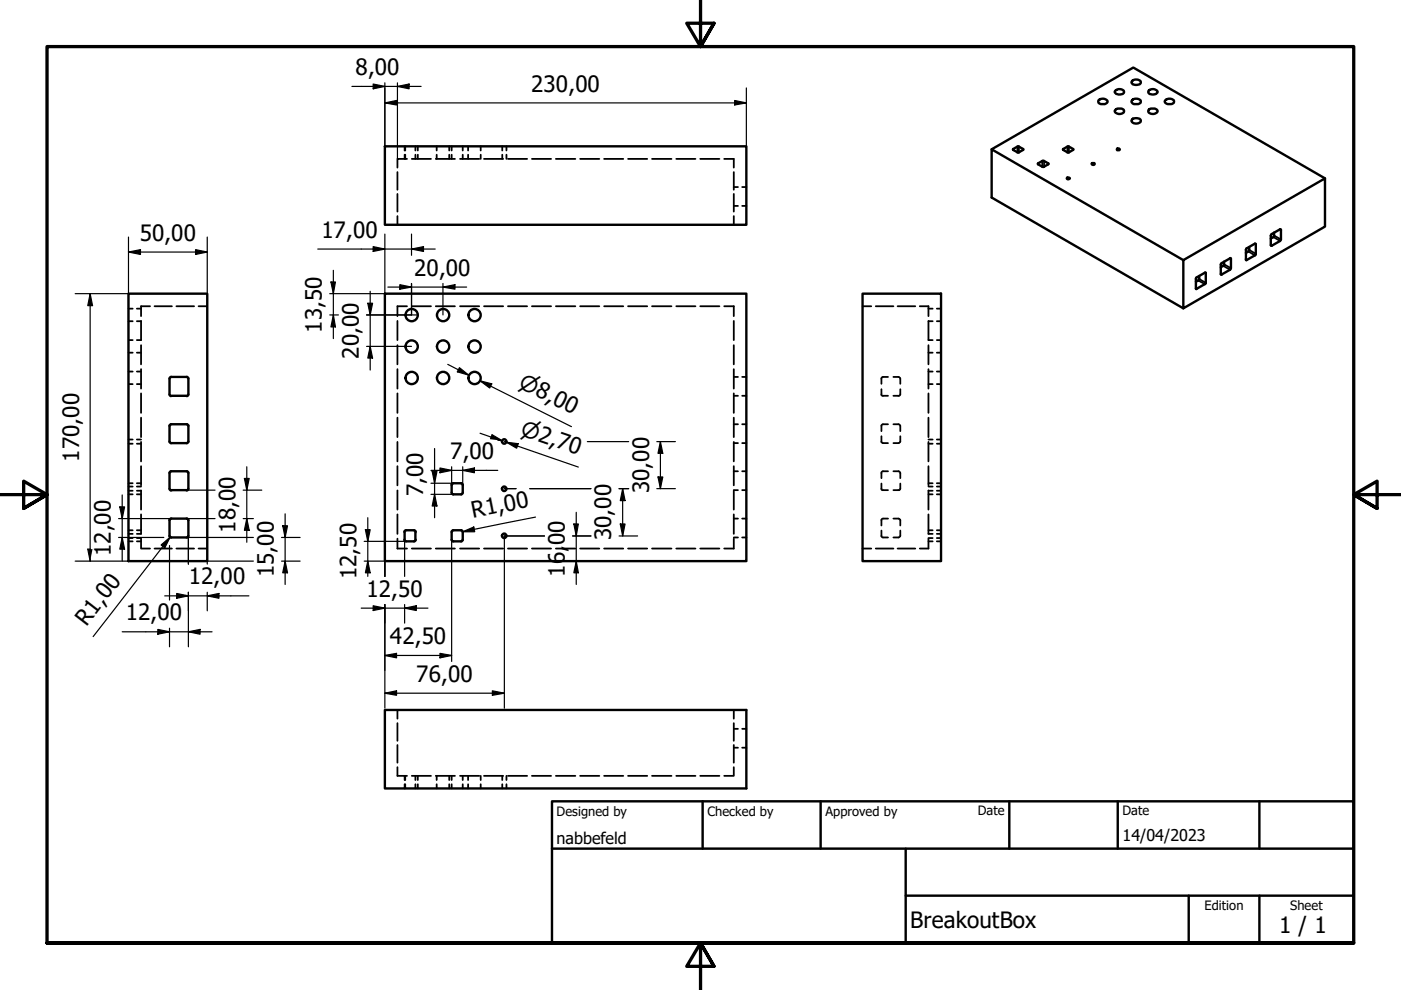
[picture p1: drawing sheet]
<svg xmlns="http://www.w3.org/2000/svg" width="297mm" height="210mm" viewBox="0 0 297 210" stroke-linecap="round" stroke-linejoin="round" font-family="sans-serif">
<!-- layer: Hidden (ISO) -->
<g fill="none" stroke="#000" stroke-width=".38">
<path d="M84.3 36.5v3.7M85.8 31v.9M85.8 32.8v.9M85.9 31v.9M85.9 32.8v.9M86.3 33.7h-2v1.8M87.3 33.7h4.1M88.1 31v.9M88.1 32.8v.9M88.6 31v.9M88.6 32.8v.9M92.4 33.7h4.1"/>
<path d="M92.6 31v.9M92.6 32.8v.9M95.2 31v.9M95.2 32.8v.9M95.8 31v.9M95.8 32.8v.9M97.5 33.7h4.1M98.1 31v.9M98.1 32.8v.9M99.3 31v.9M99.3 32.8v.9M101.9 31v.9"/>
<path d="M101.9 32.8v.9M102.6 33.7h4.1M106.5 31v.9M106.5 32.8v.9M107.4 31v.9M107.4 32.8v.9M107.7 33.7h4.1M112.8 33.7h4M117.9 33.7h4.1M123 33.7h4.1M128.1 33.7h4M133.2 33.7h4"/>
<path d="M138.2 33.7h4.2M143.4 33.7h4M148.5 33.7h4M153.5 33.7h2.1v1.8M155.6 36.5v3.7M155.6 39.7h.9M157.4 39.7h.8M84.3 41.1v3.8M84.3 45.8v1.9M155.6 41.1v3.8M155.6 45.8v1.9M155.6 43.7h.9"/>
<path d="M157.4 43.7h.8M27.2 78.8h.9M27.2 65.4h.9M27.2 68.1h.9M27.2 72.1h.9M27.2 74.8h.9M29 78.8h.9M29 65.4h.9M29 68.1h.9M29 74.8h.9M29.9 68v4.1h-.9M29.9 73.2v4.1"/>
<path d="M29.9 78.3v4.1M31.8 64.9h-1.9v2.1M32.8 64.9h3.6M37.4 64.9h3.7M42.1 64.9h1.8M84.3 68v4.1M84.3 73.2v4.1M84.3 78.3v4.1M86.3 64.9h-2v2.1M87.3 64.9h4.1M92.4 64.9h4.1M97.5 64.9h4.1"/>
<path d="M102.6 64.9h4.1M107.7 64.9h4.1M112.8 64.9h4M117.9 64.9h4.1M123 64.9h4.1M128.1 64.9h4M133.2 64.9h4M138.2 64.9h4.2M143.4 64.9h4M148.5 64.9h4M153.5 64.9h2.1v2.1M155.6 68v4.1"/>
<path d="M155.6 73.2v4.1M155.6 78.3v4.1M155.6 79.9h.9M157.4 79.9h.8M182.9 64.9h1.8M185.7 64.9h3.7M188.3 79.9l-1.3 .1M189.4 79.9l1.3 .1M190.3 64.9h3.8M195 64.9h1.8v2.1M196.8 78.8h.9M196.8 65.4h.9"/>
<path d="M196.8 68.1h.9M196.8 68v4.1h.9M196.8 74.8h.9M196.8 73.2v4.1M196.8 78.3v4.1M198.6 78.8h.9M198.6 65.4h.9M198.6 68.1h.9M198.6 72.1h.9M198.6 74.8h.9M27.2 81.4h.9M27.2 93.2h.9"/>
<path d="M27.2 94.1h.9M29 81.4h.9M29 93.2h.9M29 94.1h.9M29.9 83.4v4.1M29.9 88.6v4.1M29.9 93.7v4.1M29.9 98.8v4.1M84.3 83.4v4.1M84.3 88.6v4.1M84.3 93.7v4.1M84.3 98.8v4.1"/>
<path d="M155.6 83.4v4.1M155.6 88.6v4.1M155.6 93.7v4.1M155.6 98.8v4.1M155.6 83.9h.9M155.6 94h.9M155.6 90h.9M155.6 99.9h.9M157.4 83.9h.8M157.4 94h.8M157.4 90h.8M157.4 99.9h.8"/>
<path d="M186.9 92.5v1.3M186.9 80.1v1.3M186.9 82.5v1.3M186.9 90.1v1.3M187 83.9h1.3M187 93.9l1.3 .1M188.3 90h-1.3M188.3 99.9l-1.3 .1M189.4 83.9h1.3M189.4 90h1.3M189.4 99.9l1.3 .1M190.7 93.9l-1.3 .1"/>
<path d="M190.8 80.1l.1 1.3M190.8 90.1l.1 1.3M190.9 82.5l-.1 1.3M190.9 92.5l-.1 1.3M196.8 81.4h.9M196.8 93.2h.9M196.8 94.1h.9M196.8 83.4v4.1M196.8 88.6v4.1M196.8 93.7v4.1M196.8 98.8v4.1M198.6 81.4h.9"/>
<path d="M198.6 93.2h.9M198.6 94.1h.9M27.2 102.5h.9M27.2 104.8h.9M27.2 114.8h.9M27.2 112.4h.9M27.2 113.2h.9M27.2 114.1h.9M27.2 103.2h.9M27.2 104h.9M29 102.5h.9M29 104.8h.9"/>
<path d="M29 114.8h.9M29 112.4h.9M29 114.1h.9M29 103.2h.9M29 104h.9M29.9 114.2v2.1h1.9M29.9 104v4M29.9 109.1v4.1h-.9M32.8 116.3h3.6M37.4 116.3h3.7M42.1 116.3h1.8M84.3 114.2v2.1h2"/>
<path d="M84.3 104v4M84.3 109.1v4.1M87.3 116.3h4.1M92.4 116.3h4.1M97.5 116.3h4.1M102.6 116.3h4.1M107.7 116.3h4.1M112.8 116.3h4M117.9 116.3h4.1M123 116.3h4.1M128.1 116.3h4M133.2 116.3h4"/>
<path d="M138.2 116.3h4.2M143.4 116.3h4M148.5 116.3h4M155.6 104v4M155.6 109.1v4.1M155.6 114.2v2.1h-2.1M155.6 114h.9M155.6 110h.9M155.6 103.9h.9M157.4 114h.8M157.4 110h.8M157.4 103.9h.8"/>
<path d="M182.9 116.3h1.8M185.7 116.3h3.7M186.9 110.1v1.3M186.9 102.5v1.3M186.9 100.1v1.3M186.9 112.5v1.3M187 113.9l1.3 .1M187 103.9h1.3M188.3 110h-1.3M189.4 103.9h1.3M189.4 110h1.3M190.3 116.3h3.8"/>
<path d="M190.7 113.9l-1.3 .1M190.8 110.1l.1 1.3M190.8 100.1l.1 1.3M190.9 112.5l-.1 1.3M190.9 102.5l-.1 1.3M196.8 114.2v2.1h-1.8M196.8 102.5h.9M196.8 104.8h.9M196.8 114.8h.9M196.8 112.4h.9M196.8 109.1v4.1h.9M196.8 114.1h.9"/>
<path d="M196.8 103.2h.9M196.8 104h.9M196.8 104v4M198.6 102.5h.9M198.6 104.8h.9M198.6 114.8h.9M198.6 112.4h.9M198.6 113.2h.9M198.6 114.1h.9M198.6 103.2h.9M198.6 104h.9M84.3 150.5v1.9"/>
<path d="M84.3 153.3v3.8M84.3 158v3.7M155.6 150.5v1.9M155.6 153.3v3.8M155.6 158v3.7M155.6 158.5h.9M155.6 154.5h.9M157.4 158.5h.8M157.4 154.5h.8M84.3 162.7v1.8h2M85.8 164.5v.9M85.8 166.3v.9"/>
<path d="M85.9 164.5v.9M85.9 166.3v.9M87.3 164.5h4.1M88.1 164.5v.9M88.1 166.3v.9M88.6 164.5v.9M88.6 166.3v.9M92.4 164.5h4.1M92.6 164.5v.9M92.6 166.3v.9M95.2 164.5v.9M95.2 166.3v.9"/>
<path d="M95.8 164.5v.9M95.8 166.3v.9M97.5 164.5h4.1M98.1 164.5v.9M98.1 166.3v.9M99.3 164.5v.9M99.3 166.3v.9M101.9 164.5v.9M101.9 166.3v.9M102.6 164.5h4.1M106.5 164.5v.9M106.5 166.3v.9"/>
<path d="M107.4 164.5v.9M107.4 166.3v.9M107.7 164.5h4.1M112.8 164.5h4M117.9 164.5h4.1M123 164.5h4.1M128.1 164.5h4M133.2 164.5h4M138.2 164.5h4.2M143.4 164.5h4M148.5 164.5h4M155.6 162.7v1.8h-2.1"/>
</g>
<!-- layer: Visible (ISO) -->
<g fill="none" stroke="#000" stroke-width=".51">
<path d="M236.5 19.2a1.23 1.23 0 0 1 1.8 .2 1.09 1.09 0 0 1-1.8 .3l-.2-.1zM240.2 17.1l.5-.2h.7a.51 .51 0 0 1 .5 .5 .51 .51 0 0 1-.5 .5l-.7 .1a.59 .59 0 0 1-.6-.2 .59 .59 0 0 1-.1-.6zM243.5 19.2a1.16 1.16 0 0 1 1.9 .4 1.29 1.29 0 0 1-1.9 0zM81.6 31h76.6v16.7h-76.6zM210.2 31.7l30.1-17.4 40.6 23.5M214.8 31.6l1.2-.6 1 .7-1.2 .7-1-.6zM220 34.7l1.2-.6 1.1 .7-1.2 .6zM225.4 31.7l1.2-.7 1 .7-1.2 .7zM226.2 37.8l.4-.2 .2 .3-.4 .1zM231.5 34.6h.5l.1 .2-.2 .2-.4-.1zM232.9 21.2a1.16 1.16 0 0 1 1.9 .4 1.29 1.29 0 0 1-1.9 0zM236.5 23.3a1.37 1.37 0 0 1 1.8 .2 .91 .91 0 0 1-1.4 .6 .54 .54 0 0 1-.4-.8z"/>
<path d="M236.9 31.5h.3l.2 .2-.5 .1zM240.2 25.2a1.14 1.14 0 0 1 1.7 .5 1.1 1.1 0 0 1-1.1 .5 1.1 1.1 0 0 1-.9-.7zM240.2 21.1l.8-.2a.61 .61 0 0 1 .9 .6 .61 .61 0 0 1-.9 .6h-.3a.56 .56 0 0 1-.7-.3 .56 .56 0 0 1 .2-.7zM243.5 23.3a1.44 1.44 0 0 1 1.9 .2 1.1 1.1 0 0 1-.9 .7 1.1 1.1 0 0 1-1-.5zM247.1 21.2a1.23 1.23 0 0 1 1.8 .2 .8 .8 0 0 1-1.1 .7h-.3a.54 .54 0 0 1-.4-.9zM250.9 55.2l30-17.4v10.2l-30 17.4zM250.9 55.2l-40.7-23.5v10.2l40.7 23.5M253.6 58.9l2.1-1.1-.1 2.4-2 1.1zM254.3 58.5l-.1 .8-.6 .4M259 55.9l1.9-1.2 .1 .1v2.1l-.1 .2-1.9 1.2-.2-.2v-2.1zM259.5 55.5v.8l-.7 .4M264.3 52.7l1.8-1h.2l-.1 2.4-2 1.1v-2.3z"/>
<path d="M264.9 52.4l-.2 .8-.5 .4M269.6 49.7l1.9-1.1v2.3l-1.9 1.2-.2-.1v-2.1zM270.1 49.3v.9l-.7 .4M27.2 62.3h16.7v56.7h-16.7zM36.3 79.9h3.3M36.3 79.9l-.4 .4M39.6 79.9l.3 .4M81.6 62.3h76.6v56.7h-76.6zM182.9 62.3h16.6v56.7h-16.6zM35.9 80.3v3.3M35.9 90.3v3.3M35.9 83.6l.4 .4"/>
<path d="M35.9 93.6l.4 .4M36.3 83.9h3.3M36.3 94h3.3M36.3 90h3.3M36.3 99.9h3.3M36.3 90l-.4 .3M36.3 99.9l-.4 .4v3.3l.4 .4M39.6 90l.3 .3M39.6 99.9l.3 .4v3.3l-.3 .4M39.9 80.3v3.3M39.9 90.3v3.3M39.9 83.6l-.3 .4"/>
<path d="M39.9 93.6l-.3 .4M35.9 110.3v3.3M35.9 113.6l.4 .4M36.3 110h3.3M36.3 103.9h3.3M36.3 114h3.3M36.3 110l-.4 .3M39.6 110l.3 .3M39.9 110.3v3.3M39.9 113.6l-.3 .4M85.7 112.8l.4-.4h1.7l.3 .4M85.7 114.4l.4 .4h1.7l.3-.4"/>
<path d="M85.8 112.8v1.7M88.1 112.8v1.7M95.8 104.5l.3 .3h1.7M95.8 102.8v1.6M97.8 102.5l.3 .3M97.8 112.4l.3 .4v1.6l-.3 .4M97.8 102.5h-1.7l-.3 .3M97.8 112.4l-1.9 .1-.1 .3v1.6l.3 .4h1.7M98.1 104.5l-.3 .3M98.1 102.8v1.6M81.6 150.5h76.6v16.7h-76.6z"/>
<circle cx="87.3" cy="66.8" r="1.3"/>
<circle cx="87.3" cy="73.5" r="1.3"/>
<circle cx="93.9" cy="73.5" r="1.3"/>
<circle cx="93.9" cy="66.8" r="1.3"/>
<circle cx="100.6" cy="66.8" r="1.3"/>
<circle cx="100.6" cy="73.5" r="1.3"/>
<circle cx="87.3" cy="80.1" r="1.3"/>
<circle cx="93.9" cy="80.1" r="1.3"/>
<circle cx="100.6" cy="80.1" r="1.3"/>
<circle cx="106.9" cy="93.6" r=".48"/>
<circle cx="106.9" cy="103.6" r=".48"/>
<circle cx="106.9" cy="113.6" r=".48"/>
</g>
<!-- layer: Visible Narrow (ISO) -->
<g fill="none" stroke="#000" stroke-width=".38">
<path d="M214.8 31.6v.2M215.7 31.1v1.2M216 31.1v1.2M216.9 31.6v.2M220.1 34.6v.2M221 34.1v1.2M221.4 34.1v1.2M222.2 34.6v.2M225.4 31.6v.2M226.3 31.1v1.2M226.6 31.1v1.2M227.5 31.6v.2"/>
<path d="M254.1 59.5l1.4 .7M254.3 59.2l1.4 .8M255.5 57.8l.2 .1M258.8 58.1l.2 .1M259.3 56.4l1.5 .8M259.5 56l1.5 .9M260.8 54.8h.2M264.2 55l.1 .2M264.7 53.3l1.4 .8M264.9 53l1.4 .8M266.1 51.7l.2 .1M269.4 52l.2 .1"/>
<path d="M270 50.3l1.4 .8M270.1 49.9l1.5 .9M271.4 48.6l.2 .1M253.6 61.2h.1"/>
</g>
<!-- layer: Border (ISO) -->
<path d="M148.5 -.1v10l-2.9-5h5.8l-2.9 5 2.9-5M0 104.9h10l-5-2.9v5.8l5-2.9-5 2.9M297 104.9h-10l5-2.9v5.8l-5-2.9 5 2.9M10 199.9v-190h277v190h-277h277M151.4 204.9l-2.9-5 2.9 5h-5.8l2.9-5v10" fill="none" stroke="#000" stroke-width=".7"/>
<!-- layer: Title (ISO) -->
<path d="M117 169.9h170v30h-170zM117 179.9h170M149 169.9v10M174 169.9v10M192 179.9v20M214 169.9v10M237 169.9v10M267 169.9v10M192 189.9h95M252 189.9v10M267 189.9v10" fill="none" stroke="#000" stroke-width=".51"/>
<!-- layer: Dimension (ISO) -->
<g fill="none" stroke="#000" stroke-width=".25">
<path d="M74.6 18.3h14.7M79.1 17.8l2.5 .5-2.5 .5zM81.6 17.6v13.4M84.3 18.3l2.4-.5v1zM84.3 17.6v16.1M158.2 18.6v12.4M81.6 21.8l2.5-.5v1zM81.6 21.8h76.6M155.8 21.3l2.4 .5-2.4 .5zM27.2 53.4l2.6-.5v1zM27.2 50.3v12h-11.3M27.2 53.4h16.7"/>
<path d="M41.5 52.9l2.4 .5-2.4 .5zM43.9 50.3v12M67.4 52.8h24.9M70.2 59.8h.9l-.4 2.5zM70.7 57.3v14.5M79.1 52.3l2.5 .5-2.5 .5zM81.6 49.6v12.7h-11.7M87.2 52.8l2.6-.5v1zM87.2 49.6v4.5M19.1 62.3l.5 2.5h-1zM19.1 62.3v56.7M69.9 66.8h1.9"/>
<path d="M70.7 66.8l.4 2.5h-.9zM77.7 73.4h9.5M77.7 66.8h10.9M78 64.3h1l-.5 2.5zM78.5 73.4l.5 2.5h-1zM78.5 61.8v16.7M82.2 60.9h16.7M84.8 60.4l2.4 .5-2.4 .4zM87.2 60.1v6.7M93.9 60.9l2.6-.5v.9zM93.9 60.1v6.7M94.9 77.3l4.5 2.2"/>
<path d="M97.4 77.9l2 1.6-2.4-.7zM52.3 99v16M91.4 99.7h14.1M91.6 99.9h1l-.5 2.6zM92.1 95.1v14.7M93.3 99.2l2.5 .5-2.5 .5zM95.8 99v3.8M98.1 99.7l2.5-.5v1zM98.1 99v3.8M101.8 80.7l2.5 .7-.5 .9zM101.8 91.9l3.3 1.1M104 81.8l-2.2-1.1 19.4 9.8"/>
<path d="M104 93l.3-.8 2.2 1.2M105.5 93.1l1 .3-1-.1M106.9 93.6h.6M107.4 93.8l2.5 .3-.4 .9zM109.7 94.6l-2.3-.8 15.2 5.2M124.5 93.6h8.8M139.3 93.6h3.9M140 93.6l.5 2.5h-1zM140 93.6v10M15.9 119h11.3M19.2 116.4h-.6l.5 2.6M19.2 118.7l-.1 .3"/>
<path d="M25.1 110h11.2M25.1 114h9.6M25.4 107.5h1l-.5 2.5zM25.9 114l.5 2.4h-1zM25.9 104.9v14.1M34.2 115.5l1.9-1.6-1.2 2.3zM35.9 113.6v.3M35.9 115.7v11.5M36 114h.3M36.1 113.9l-16.4 21.1M39.6 110h6M39.6 114h14.1"/>
<path d="M39.6 103.9h6M39.9 113.6v6M51.6 110h2.1M51.6 103.9h3.9M51.8 101.4h1l-.5 2.5zM52.3 110l.5 2.4h-1zM53.7 119h-9.8v.6M59.7 119h3.9M59.7 114h3.9M59.9 111.5h1.1l-.5 2.5zM60.5 119l.5 2.4h-1.1zM60.5 108.9v15"/>
<path d="M77.2 119h4.4v3.2M77.2 114.8h8.9M77.5 112.3h1l-.5 2.5zM78 119l.5 2.4h-1zM78 109.8v12.4M85.8 114.5v7.7M91.4 104.8h4.7M91.4 102.5h4.7M92.1 104.8l.5 2.5h-1zM95.8 114.5v25.7M98.1 112.7l2.4-1 .1 1zM106.9 103.6h2.5"/>
<path d="M112.3 103.6h13M113.5 109.6l-15.4 3.1M115.4 113.6h-8.5v36.5M121.4 113.6h3.9M121.7 111.1h.9l-.4 2.5zM122.2 119l.4 2.4h-.9zM122.2 108.6v15.3M131.3 113.6h3.9M131.3 103.6h2M131.5 111.1h1l-.5 2.5zM132 103.6l.5 2.5h-1zM132 103.6v10"/>
<path d="M139.3 103.6h3.9M139.5 101.1h1l-.5 2.5zM25.9 134h19.1M33.5 133.4l2.4 .6-2.4 .5zM34.9 126.3h17.9M35.9 133.2v3.9M37.5 125.8l2.4 .5-2.4 .5zM39.9 134l2.5-.6v1.1zM39.9 125.6v11.5M43.9 126.3l2.5-.5v1zM43.9 125.6v3.9M76.6 128.9h14.1"/>
<path d="M79.1 128.4l2.5 .5-2.5 .5zM81.6 139l2.5-.5v1zM81.6 128.2v21.9M81.6 139h14.2M85.8 128.9l2.5-.5v1zM85.8 128.2v3.9M93.3 138.5l2.5 .5-2.5 .5zM81.6 147l2.5-.5v.9zM81.6 147h25.3M104.4 146.5l2.5 .5-2.5 .4z"/>
</g>
<g fill="#000">
<path d="M79.1 17.8l2.5 .5-2.5 .5z" fill-rule="evenodd"/>
<path d="M84.3 18.3l2.4-.5v1z" fill-rule="evenodd"/>
<path d="M81.6 21.8l2.5-.5v1z" fill-rule="evenodd"/>
<path d="M155.8 21.3l2.4 .5-2.4 .5z" fill-rule="evenodd"/>
<path d="M27.2 53.4l2.6-.5v1z" fill-rule="evenodd"/>
<path d="M41.5 52.9l2.4 .5-2.4 .5z" fill-rule="evenodd"/>
<path d="M70.2 59.8h.9l-.4 2.5z" fill-rule="evenodd"/>
<path d="M79.1 52.3l2.5 .5-2.5 .5z" fill-rule="evenodd"/>
<path d="M87.2 52.8l2.6-.5v1z" fill-rule="evenodd"/>
<path d="M19.1 62.3l.5 2.5h-1z" fill-rule="evenodd"/>
<path d="M70.7 66.8l.4 2.5h-.9z" fill-rule="evenodd"/>
<path d="M78 64.3h1l-.5 2.5z" fill-rule="evenodd"/>
<path d="M78.5 73.4l.5 2.5h-1z" fill-rule="evenodd"/>
<path d="M84.8 60.4l2.4 .5-2.4 .4z" fill-rule="evenodd"/>
<path d="M93.9 60.9l2.6-.5v.9z" fill-rule="evenodd"/>
<path d="M97.4 77.9l2 1.6-2.4-.7z" fill-rule="evenodd"/>
<path d="M91.6 99.9h1l-.5 2.6z" fill-rule="evenodd"/>
<path d="M98.1 99.7l2.5-.5v1z" fill-rule="evenodd"/>
<path d="M104.3 92.2l2.2 1.2-2.6-.3z" fill-rule="evenodd"/>
<path d="M101.8 80.7l2.5 .7-.5 .9z" fill-rule="evenodd"/>
<path d="M107.4 93.8l2.5 .3-.4 .9z" fill-rule="evenodd"/>
<path d="M140 93.6l.5 2.5h-1z" fill-rule="evenodd"/>
<path d="M18.6 116.4h1l-.5 2.6z" fill-rule="evenodd"/>
<path d="M25.4 107.5h1l-.5 2.5z" fill-rule="evenodd"/>
<path d="M25.9 114l.5 2.4h-1z" fill-rule="evenodd"/>
<path d="M34.2 115.5l1.9-1.6-1.2 2.3z" fill-rule="evenodd"/>
<path d="M51.8 101.4h1l-.5 2.5z" fill-rule="evenodd"/>
<path d="M52.3 110l.5 2.4h-1z" fill-rule="evenodd"/>
<path d="M59.9 111.5h1.1l-.5 2.5z" fill-rule="evenodd"/>
<path d="M77.5 112.3h1l-.5 2.5z" fill-rule="evenodd"/>
<path d="M92.1 104.8l.5 2.5h-1z" fill-rule="evenodd"/>
<path d="M93.3 99.2l2.5 .5-2.5 .5z" fill-rule="evenodd"/>
<path d="M98.1 112.7l2.4-1 .1 1z" fill-rule="evenodd"/>
<path d="M121.7 111.1h.9l-.4 2.5z" fill-rule="evenodd"/>
<path d="M131.5 111.1h1l-.5 2.5z" fill-rule="evenodd"/>
<path d="M132 103.6l.5 2.5h-1z" fill-rule="evenodd"/>
<path d="M139.5 101.1h1l-.5 2.5z" fill-rule="evenodd"/>
<path d="M33.5 133.4l2.4 .6-2.4 .5z" fill-rule="evenodd"/>
<path d="M37.5 125.8l2.4 .5-2.4 .5z" fill-rule="evenodd"/>
<path d="M39.9 134l2.5-.6v1.1z" fill-rule="evenodd"/>
<path d="M43.9 126.3l2.5-.5v1z" fill-rule="evenodd"/>
<path d="M60.5 119l.5 2.4h-1.1z" fill-rule="evenodd"/>
<path d="M78 119l.5 2.4h-1z" fill-rule="evenodd"/>
<path d="M79.1 128.4l2.5 .5-2.5 .5z" fill-rule="evenodd"/>
<path d="M81.6 139l2.5-.5v1z" fill-rule="evenodd"/>
<path d="M85.8 128.9l2.5-.5v1z" fill-rule="evenodd"/>
<path d="M93.3 138.5l2.5 .5-2.5 .5z" fill-rule="evenodd"/>
<path d="M122.2 119l.4 2.4h-.9z" fill-rule="evenodd"/>
<path d="M81.6 147l2.5-.5v.9z" fill-rule="evenodd"/>
<path d="M104.4 146.5l2.5 .5-2.5 .4z" fill-rule="evenodd"/>
</g>
<g font-size="4.8">
<text x="75.4" y="15.9">8,00</text>
<text x="112.6" y="19.4">230,00</text>
<text x="29.7" y="51.1">50,00</text>
<text x="68.1" y="50.4">17,00</text>
<text x="87.8" y="58.5">20,00</text>
<text x="68.3" y="70.5" transform="rotate(-90 68.3 70.5)">13,50</text>
<text x="76.1" y="76.1" transform="rotate(-90 76.1 76.1)">20,00</text>
<text x="16.8" y="97.9" transform="rotate(-90 16.8 97.9)">170,00</text>
<text x="95.4" y="97.3">7,00</text>
<text x="89.7" y="105.2" transform="rotate(-90 89.7 105.2)">7,00</text>
<text x="137.6" y="104.6" transform="rotate(-90 137.6 104.6)">30,00</text>
<text x="49.9" y="112.9" transform="rotate(-90 49.9 112.9)">18,00</text>
<text x="100.3" y="109.8" transform="rotate(-11 100.3 109.8)">R1,00</text>
<text x="23.5" y="118" transform="rotate(-90 23.5 118)">12,00</text>
<text x="119.8" y="115.5" transform="rotate(-90 119.8 115.5)">00</text>
<text x="129.6" y="114.6" transform="rotate(-90 129.6 114.6)">30,00</text>
<text x="40.1" y="123.9">12,00</text>
<text x="58" y="122.4" transform="rotate(-90 58 122.4)">15,00</text>
<text x="75.6" y="122.8" transform="rotate(-90 75.6 122.8)">12,50</text>
<text x="119.8" y="122.3" transform="rotate(-90 119.8 122.3)">16,</text>
<text x="26.7" y="131.5">12,00</text>
<text x="77.7" y="126.5">12,50</text>
<text x="18.4" y="132.9" transform="rotate(-52 18.4 132.9)">R1,00</text>
<text x="82.7" y="136.6">42,50</text>
<text x="88.3" y="144.6">76,00</text>
<text x="193" y="196.7">BreakoutBox</text>
<text x="271.2" y="197.8">1 / 1</text>
</g>
<g font-size="4.6">
<text x="109.7" y="82" transform="rotate(27 109.7 82)">⌀8,00</text>
<text x="110.2" y="92.2" transform="rotate(19 110.2 92.2)">⌀2,70</text>
</g>
<g font-size="3.4">
<text x="118" y="178.9">nabbefeld</text>
<text x="238" y="178.3">14/04/2023</text>
</g>
<g font-size="2.7">
<text x="118" y="173">Designed by</text>
<text x="150" y="173">Checked by</text>
<text x="175" y="173">Approved by</text>
<text x="207.3" y="172.9">Date</text>
<text x="238" y="172.9">Date</text>
<text x="255.4" y="193">Edition</text>
<text x="273.6" y="193">Sheet</text>
</g>
</svg>
